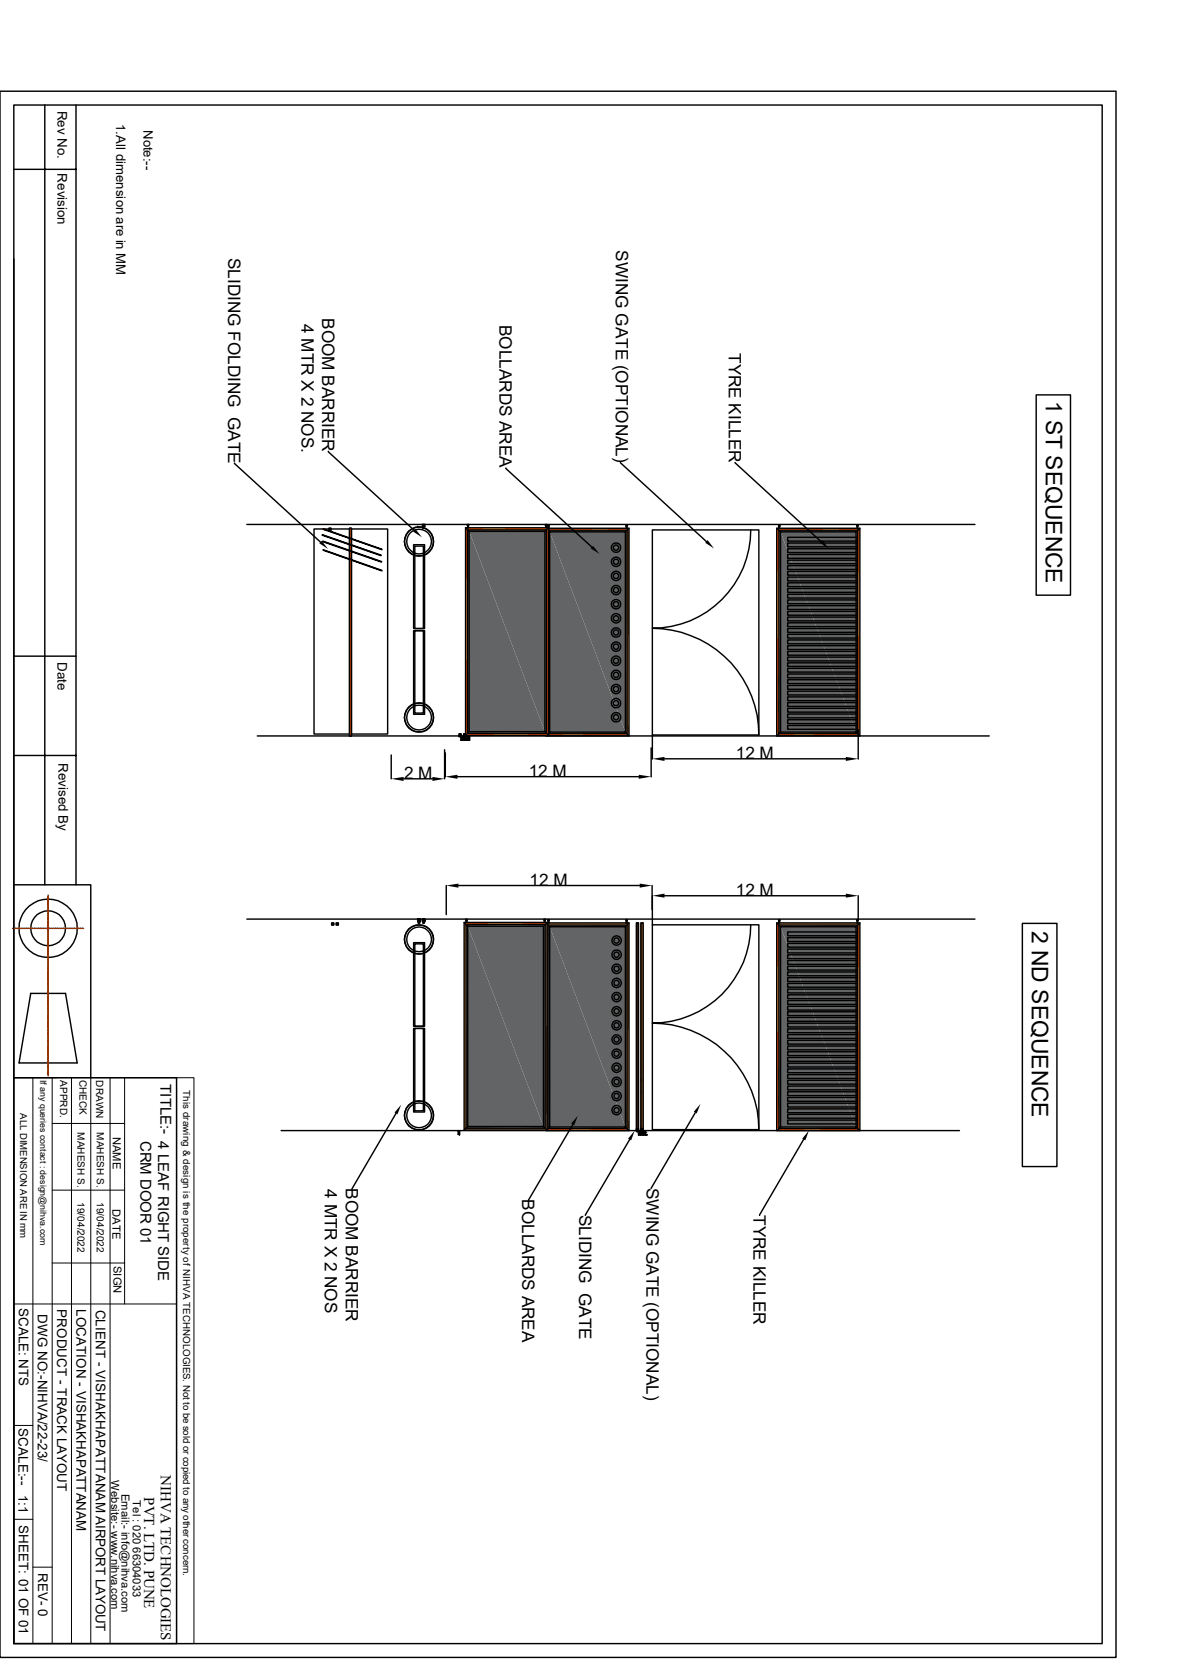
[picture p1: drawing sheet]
<svg xmlns="http://www.w3.org/2000/svg" width="210mm" height="297mm" viewBox="0 0 210 297" stroke-linecap="round" stroke-linejoin="round" font-family="sans-serif">
<path d="M152.4 130.4h.4v.4z" fill="#ff7f00"/>
<path d="M138.2 94.2v36.2M152.6 94.2v36.2M138 130.6h14.8" fill="none" stroke="#ff7f00" stroke-width=".38"/>
<path d="M138 94.1h14.8" fill="none" stroke="#ff7f00" stroke-width=".34"/>
<path d="M138 93.9h14.8v36.9h-14.8z" fill="none" stroke="#000" stroke-width=".25"/>
<path d="M152.1 130.1h.3v.3z" fill="#636466"/>
<path d="M138.4 94.4h14M138.5 94.5v35.6M152.3 94.5v35.6M138.4 130.3h14" fill="none" stroke="#636466" stroke-width=".3"/>
<path d="M138.4 94.2h14v36.2h-14z" fill="none" stroke="#000" stroke-width=".25"/>
<g fill="#636466">
<path d="M138.7 94.5h13.4v35.6z"/>
<path d="M138.7 94.5l13.4 35.6h-13.4z"/>
</g>
<path d="M138 93.9l.7 .6M138.3 93.3h.3v.2h-.3zM138.4 93.5v.4h.1v-.4M152.2 93.3h.3v.2h-.3zM152.3 93.5v.4M152.4 93.5v.4M152.8 93.9l-.7 .6M138.7 130.1l-.7 .7M152.1 130.1h-13.4v-35.6h13.4v35.6l.7 .7" fill="none" stroke="#000" stroke-width=".25"/>
<path d="M111.4 130.4h.4v.4z" fill="#ff7f00"/>
<path d="M97 130.6h14.8" fill="none" stroke="#ff7f00" stroke-width=".38"/>
<path d="M97 94.1h14.8M97.2 94.2v36.2M111.6 94.2v36.2" fill="none" stroke="#ff7f00" stroke-width=".34"/>
<path d="M97 93.9h14.8v36.9h-14.8z" fill="none" stroke="#000" stroke-width=".25"/>
<path d="M111.1 130.1h.3v.3z" fill="#636466"/>
<path d="M97.4 94.4h14M97.5 94.5v35.6M111.3 94.5v35.6M97.4 130.3h14" fill="none" stroke="#636466" stroke-width=".3"/>
<path d="M97.4 94.2h14v36.2h-14z" fill="none" stroke="#000" stroke-width=".25"/>
<g fill="#636466">
<path d="M97.7 94.5h13.4v35.6z"/>
<path d="M97.7 94.5l13.4 35.6h-13.4z"/>
</g>
<g fill="none" stroke="#000" stroke-width=".25">
<path d="M43.9 93.2h129.3M55.8 94h13.1v36.5h-13.1zM62.1 93.9h.3v36.9h-.3zM73.5 96.8h1.9v14.9h-1.9zM73.7 97.1h1.5v14.6h-1.5zM75.1 93.2h.4zM75.1 93.2v.4zM75.1 93.6h.1M75.5 93.2v.4zM75.5 93.6h.1M97 93.9l.7 .6M97.3 93.3h.3v.2h-.3z"/>
<path d="M97.4 93.5v.4h.1v-.4M111.2 93.3h.3v.2h-.3zM111.3 93.5v.4M111.4 93.5v.4M111.8 93.9l-.7 .6M115.9 94.2h18.9v36.4h-18.9zM45.7 130.8h130.1M97.7 130.1l-.7 .7M111.1 130.1h-13.4v-35.6h13.4v35.6l.7 .7"/>
<circle cx="74.4" cy="96.2" r="2.57"/>
<circle cx="74.5" cy="96.3" r="2.59"/>
<circle cx="74.5" cy="96.3" r="2.2"/>
</g>
<path d="M62.3 93.9v36.5" fill="none" stroke="#ff7f00" stroke-width=".34"/>
<path d="M62.1 94.2v36.6" fill="none" stroke="#ff7f00" stroke-width=".18"/>
<path d="M82.4 130.8h.3z" fill="#ff7f00"/>
<path d="M62.3 93.9v36.5" fill="none" stroke="#ff7f00" stroke-width=".34"/>
<g fill="#ff7f00">
<path d="M82.4 130.4h.3z"/>
<path d="M82.4 130.5l.3-.1z"/>
<path d="M75.1 93.9h.3z"/>
</g>
<path d="M62.3 94.2v36.6" fill="none" stroke="#ff7f00" stroke-width=".34"/>
<path d="M58.5 94.2h.3z" fill="#ff7f00"/>
<path d="M62.1 93.9h.3v36.9h-.3zM75.1 93.8l.3 .1zM75.1 93.2h.3v.2h-.3zM75.2 93.4v.4M75.4 93.4v.4M82.4 130.4h.4v.4h-.4h.5v.8h-.1v-.7h-.4zM82.9 131.1h.3M82.9 131.3h.3M83.2 130.9h.1v.5h-.1zM83.2 130.9h.1M83.4 130.9v.6h-.3v-.1v.2h.3v-.7" fill="none" stroke="#000" stroke-width=".25"/>
<g fill="#ff7f00">
<path d="M82.4 130.5h.3l-.3 .3z"/>
<path d="M82.4 130.8l.3-.3v.3z"/>
</g>
<path d="M58.5 93.9h.3v.3h-.3zM82.4 130.5h.3v.3h-.3z" fill="none" stroke="#000" stroke-width=".25"/>
<g fill="#ff7f00">
<path d="M58.5 93.9h.3l-.3 .3z"/>
<path d="M58.8 93.9v.3h-.3z"/>
</g>
<path d="M58.5 93.9h.3v.3h-.3zM74.2 93.6h.1M75.2 93.8h.2M82.7 131.2h.7M83.4 130.9l-.1-.1-.2 .2 .2-.2 .1 .1" fill="none" stroke="#000" stroke-width=".25"/>
<g fill="#ff7f00">
<path d="M81.6 130.8h.3z"/>
<path d="M81.6 130.4h.3z"/>
<path d="M81.6 130.5l.3-.1z"/>
<path d="M57.5 94v.1z"/>
<path d="M57.5 94l10.4 3.6z"/>
<path d="M57.5 94.1l10.4 3.6z"/>
<path d="M57.7 94.2h.3z"/>
</g>
<path d="M57.4 94l10.5 3.7zM81.6 130.4h.3v.4h-.3h.5v.8h-.2v-.7h-.3zM82.1 131.1h.3M82.1 131.3h.3M82.3 131.4h.1M82.4 130.9h.1v.5h-.1zM82.4 130.9h.1M82.6 130.9v.6h-.3v-.1v.2h.3v-.7" fill="none" stroke="#000" stroke-width=".25"/>
<g fill="#ff7f00">
<path d="M81.6 130.5h.3l-.3 .3z"/>
<path d="M81.6 130.8l.3-.3v.3z"/>
</g>
<g fill="none" stroke="#000" stroke-width=".25">
<path d="M133.4 94.2a17.5 17.5 0 0 1-17.5 17.5 19 19 0 0 1 18.9 18.9M140 95.5h12.3v.7h-12.3zM140 96.5h12.3v.7h-12.3zM140 97.5h12.3v.7h-12.3zM140 98.6h12.3v.6h-12.3zM140 99.6h12.3v.6h-12.3zM140 100.5h12.3v.7h-12.3zM140 101.6h12.3v.6h-12.3zM140 102.6h12.3v.7h-12.3zM140 103.6h12.3v.7h-12.3zM140 104.6h12.3v.7h-12.3zM140 105.6h12.3v.7h-12.3z"/>
<path d="M140 106.6h12.3v.7h-12.3zM140 107.7h12.3v.6h-12.3zM140 108.7h12.3v.6h-12.3zM140 109.7h12.3v.7h-12.3zM140 110.7h12.3v.7h-12.3zM140 111.7h12.3v.7h-12.3zM140 112.7h12.3v.7h-12.3zM140 113.7h12.3v.7h-12.3zM140 114.8h12.3v.6h-12.3zM140 115.8h12.3v.7h-12.3zM140 116.8h12.3v.7h-12.3zM140 117.8h12.3v.6h-12.3z"/>
<path d="M140 118.8h12.3v.7h-12.3zM140 119.8h12.3v.7h-12.3zM81.6 130.5h.3v.3h-.3zM81.9 131.2h.7M82.6 130.9l-.2-.1-.1 .2 .1-.2 .2 .1M140 120.8h12.3v.7h-12.3zM140 121.8h12.3v.7h-12.3zM140 122.9h12.3v.6h-12.3zM140 123.9h12.3v.6h-12.3zM140 124.9h12.3v.7h-12.3zM140 125.9h12.3v.7h-12.3zM140 126.9h12.3v.7h-12.3z"/>
<path d="M140 127.9h12.3v.7h-12.3zM140 128.9h12.3v.7h-12.3z"/>
</g>
<path d="M152.4 200.6h.4v.4z" fill="#ff7f00"/>
<path d="M138 200.8h14.8" fill="none" stroke="#ff7f00" stroke-width=".34"/>
<path d="M138 164.2h14.8M138.2 164.4v36.2M152.6 164.4v36.2" fill="none" stroke="#ff7f00" stroke-width=".38"/>
<path d="M138 164h14.8v37h-14.8z" fill="none" stroke="#000" stroke-width=".25"/>
<path d="M152.1 200.3h.3v.3z" fill="#636466"/>
<path d="M138.4 164.6h14M138.5 164.7v35.6M152.3 164.7v35.6M138.4 200.5h14" fill="none" stroke="#636466" stroke-width=".3"/>
<path d="M138.4 164.4h14v36.2h-14z" fill="none" stroke="#000" stroke-width=".25"/>
<g fill="#636466">
<path d="M138.7 164.7h13.4v35.6z"/>
<path d="M138.7 164.7l13.4 35.6h-13.4z"/>
</g>
<path d="M138 164l.7 .7M138.3 163.4h.3v.3h-.3zM138.4 163.7v.3h.1v-.3M152.2 163.4h.3v.3h-.3zM152.3 163.7v.3M152.4 163.7v.3M152.8 164l-.7 .7M138.7 200.3l-.7 .7M152.1 200.3h-13.4v-35.6h13.4v35.6l.7 .7" fill="none" stroke="#000" stroke-width=".25"/>
<path d="M111.4 200.6h.4v.4z" fill="#ff7f00"/>
<path d="M97.2 164.4v36.2M111.6 164.4v36.2M97 200.8h14.8" fill="none" stroke="#ff7f00" stroke-width=".34"/>
<path d="M97 164.2h14.8" fill="none" stroke="#ff7f00" stroke-width=".38"/>
<path d="M97 164h14.8v37h-14.8z" fill="none" stroke="#000" stroke-width=".25"/>
<path d="M111.1 200.3h.3v.3z" fill="#636466"/>
<path d="M97.4 164.6h14M97.5 164.7v35.6M111.3 164.7v35.6M97.4 200.5h14" fill="none" stroke="#636466" stroke-width=".3"/>
<path d="M97.4 164.4h14v36.2h-14z" fill="none" stroke="#000" stroke-width=".25"/>
<g fill="#636466">
<path d="M97.7 164.7h13.4v35.6z"/>
<path d="M97.7 164.7l13.4 35.6h-13.4z"/>
</g>
<g fill="none" stroke="#000" stroke-width=".25">
<path d="M43.9 163.4h129.3M75.1 163.4v.3v-.3h.4v.3v-.3M75.1 163.7h.1M75.5 163.7h.1M97 164l.7 .7M97.3 163.4h.3v.3h-.3zM97.4 163.7v.3h.1v-.3M111.2 163.4h.3v.3h-.3zM111.3 163.7v.3M111.4 163.7v.3M111.8 164l-.7 .7M113.9 164h.4v37h-.4z"/>
<path d="M115.9 164.4h18.9v36.4h-18.9zM50 201h120.5M97.7 200.3l-.7 .7M111.1 200.3h-13.4v-35.6h13.4v35.6l.7 .7"/>
</g>
<path d="M114.1 164v36.6" fill="none" stroke="#ff7f00" stroke-width=".34"/>
<path d="M113.9 164.4v36.6" fill="none" stroke="#ff7f00" stroke-width=".18"/>
<path d="M113.9 201h.4z" fill="#ff7f00"/>
<path d="M114.1 164v36.6" fill="none" stroke="#ff7f00" stroke-width=".34"/>
<g fill="#ff7f00">
<path d="M113.9 200.6h.4z"/>
<path d="M75.1 164h.3z"/>
<path d="M75.1 164.1l.3-.1z"/>
</g>
<path d="M114.1 164.4v36.6" fill="none" stroke="#ff7f00" stroke-width=".34"/>
<path d="M59.8 164.4h.3z" fill="#ff7f00"/>
<g fill="none" stroke="#000" stroke-width=".25">
<path d="M75.1 164h.3zM75.1 163.4h.3v.2h-.3zM75.2 163.6v.4M75.4 163.6v.4M113.9 164h.4v37h-.4zM81.4 201.1h.1v.5h-.1zM81.5 201.1h.1M81.6 201.1v.6M81.7 201.1v.6M113.9 200.6h.4v.4h-.4h.5v.7h-.1v-.6h-.4zM114.4 201.3h.3M114.4 201.4h.3"/>
<path d="M114.6 201.6h.1M114.6 201.6v.1zM114.6 201.7h.3"/>
</g>
<g fill="#ff7f00">
<path d="M113.9 200.6h.4l-.4 .4z"/>
<path d="M114.3 200.6v.4h-.4z"/>
</g>
<path d="M59.7 164h.4v.4h-.4zM113.9 200.6h.4v.4h-.4z" fill="none" stroke="#000" stroke-width=".25"/>
<g fill="#ff7f00">
<path d="M59.8 164.1h.3l-.3 .3z"/>
<path d="M59.8 164.4l.3-.3v.3z"/>
</g>
<path d="M59.8 164.1h.3v.3h-.3zM74.2 163.4h.5v.3l-.1-.3h-.3l-.1 .3zM75.2 164h.2M113.1 164h.4v37h-.4zM81.5 201l.2 .1M81.5 201l.1 .1M114.2 201.3h.7M114.6 201.2h.1M114.8 201l-.2 .2 .2-.2" fill="none" stroke="#000" stroke-width=".25"/>
<path d="M113.3 164v36.6" fill="none" stroke="#ff7f00" stroke-width=".3"/>
<path d="M113.1 164.4v36.6" fill="none" stroke="#ff7f00" stroke-width=".18"/>
<path d="M113.1 201h.3z" fill="#ff7f00"/>
<path d="M113.3 164v36.6" fill="none" stroke="#ff7f00" stroke-width=".3"/>
<g fill="#ff7f00">
<path d="M113.1 200.6h.3z"/>
<path d="M74.3 164h.3z"/>
<path d="M74.3 164.1l.3-.1z"/>
</g>
<path d="M113.3 164.4v36.6" fill="none" stroke="#ff7f00" stroke-width=".3"/>
<path d="M59 164.4h.3z" fill="#ff7f00"/>
<g fill="none" stroke="#000" stroke-width=".25">
<path d="M74.3 164h.3zM74.3 163.4h.3v.2h-.3zM74.4 163.6v.4M74.5 163.6v.4M113.1 164h.3v37h-.3zM113.1 200.6h.4v.4h-.4h.5v.7h-.1v-.6h-.4zM113.6 201.3h.3M113.6 201.4h.3M113.8 201.7h.3zM113.9 201.1h.1v.5h-.1zM114 201.1h.1M114.1 201.1v.6"/>
<path d="M114.1 201.1v.6h-.4v-.1l.1 .1"/>
</g>
<g fill="#ff7f00">
<path d="M113.1 200.6h.3l-.3 .4z"/>
<path d="M113.4 200.6v.4h-.3z"/>
</g>
<path d="M58.9 164h.4v.4h-.4zM113.1 200.6h.3v.4h-.3z" fill="none" stroke="#000" stroke-width=".25"/>
<g fill="#ff7f00">
<path d="M59 164.1h.3l-.3 .3z"/>
<path d="M59.3 164.1v.3h-.3z"/>
</g>
<g fill="none" stroke="#000" stroke-width=".25">
<path d="M41.7 82.3l15.2 14.1M58.3 80.2l15.3 14.1M89.9 83.2l15.3 14M110.2 82.2l15.3 14.1M130.6 82.2l15.3 14.1M59 164.1h.3v.3h-.3zM74.4 164h.1M133.4 164.4a17.5 17.5 0 0 1-17.5 17.5 19 19 0 0 1 18.9 18.9M140 165.7h12.3v.6h-12.3zM140 166.7h12.3v.6h-12.3zM140 167.7h12.3v.7h-12.3zM140 168.7h12.3v.7h-12.3z"/>
<path d="M140 169.7h12.3v.7h-12.3zM140 170.7h12.3v.7h-12.3zM140 171.7h12.3v.7h-12.3zM140 172.8h12.3v.6h-12.3zM140 173.8h12.3v.7h-12.3zM140 174.8h12.3v.7h-12.3zM140 175.8h12.3v.7h-12.3zM140 176.8h12.3v.7h-12.3zM140 177.8h12.3v.7h-12.3zM140 178.9h12.3v.6h-12.3zM140 179.8h12.3v.7h-12.3zM70.4 197.9l-7.9 13.5"/>
<path d="M101.8 199.9l-7.9 13.5M123.5 197.8l-7.8 13.4M140 180.8h12.3v.7h-12.3zM140 181.9h12.3v.6h-12.3zM140 182.9h12.3v.7h-12.3zM140 183.9h12.3v.7h-12.3zM140 184.9h12.3v.7h-12.3zM140 185.9h12.3v.7h-12.3zM140 186.9h12.3v.7h-12.3zM140 188h12.3v.6h-12.3zM140 189h12.3v.7h-12.3zM140 190h12.3v.7h-12.3z"/>
<path d="M140 191h12.3v.7h-12.3zM140 192h12.3v.7h-12.3zM140 193h12.3v.7h-12.3zM140 194.1h12.3v.6h-12.3zM140 195.1h12.3v.6h-12.3zM140 196.1h12.3v.7h-12.3zM140 197.1h12.3v.7h-12.3zM140 198.1h12.3v.7h-12.3zM140 199.1h12.3v.7h-12.3zM111.9 202.5l-7.9 13.5M113.4 201.3h.6M113.7 201.2h.1"/>
<path d="M114.1 201.1l-.1-.1-.3 .2 .3-.2 .1 .1M142.8 202.5l-7.8 13.5"/>
</g>
<path d="M57.1 96.1l1.2 1.5-1.6-1zM73.8 94.1l1.2 1.4-1.6-1zM105.4 97l1.1 1.5-1.6-1zM125.7 96l1.2 1.5-1.6-1zM146.1 96l1.1 1.5-1.5-1zM71.3 196.3l-.7 1.8-.5-.4zM102.7 198.3l-.7 1.7-.5-.3zM124.5 196.2l-.7 1.7-.5-.3zM112.8 201l-.7 1.7-.5-.3zM143.7 201l-.6 1.7-.6-.3z" fill="#000"/>
<g fill="#ff7f00">
<path d="M57.4 95l-.1 .2z"/>
<path d="M57.4 95l10.3 3.7-10.3-3.5z"/>
<path d="M57.4 95.2l10.3 3.6z"/>
</g>
<path d="M57.3 95l10.4 3.7v.1l-10.5-3.7z" fill="none" stroke="#000" stroke-width=".25"/>
<g fill="#ff7f00">
<path d="M57.4 96.2l10.4 3.6z"/>
<path d="M57.4 96.3l10.4 3.6z"/>
</g>
<path d="M57.4 96.2l10.4 3.6v.1l-10.5-3.6z" fill="none" stroke="#000" stroke-width=".25"/>
<g fill="#ff7f00">
<path d="M67.9 101.3v.2z"/>
<path d="M57.5 97.7v.2z"/>
<path d="M57.5 97.7l10.4 3.6-10.4-3.4z"/>
<path d="M57.5 97.9l10.4 3.4v.2z"/>
</g>
<g fill="none" stroke="#000" stroke-width=".25">
<path d="M184.1 70.2h6.1v35.6h-6.1zM57.4 97.7l10.5 3.8zM79.1 133.8v4.3M81.3 138h32.2M115.7 132.9v5.2M115.9 130.6v4.3M118.1 134.9h32.2M152.5 129.8v5.1M79.3 157.4v5.2M81.4 157.4h32.3M115.9 157.4v4.3M115.9 159.2v5.2"/>
<path d="M118.1 159.2h32.2M152.5 159.2v4.2M181.7 164.1h6.1v43.2h-6.1z"/>
</g>
<path d="M79.1 138l2.2-.3v.7zM113.5 137.7l2.2 .3-2.2 .4zM115.9 134.9l2.2-.4v.8zM150.3 134.5l2.2 .4-2.2 .4zM79.3 157.4l2.1-.3v.7zM113.7 157.1l2.2 .3-2.2 .4zM115.9 159.2l2.2-.4v.8zM150.3 158.8l2.2 .4-2.2 .4z" fill="#000"/>
<path d="M97.1 130.3h.4v.4z" fill="#ff7f00"/>
<path d="M82.7 94h14.8M82.9 94.2v36.1M97.3 94.2v36.1M82.7 130.5h14.8" fill="none" stroke="#ff7f00" stroke-width=".38"/>
<path d="M82.7 93.8h14.8v36.9h-14.8z" fill="none" stroke="#000" stroke-width=".25"/>
<path d="M96.8 130h.3v.3z" fill="#636466"/>
<path d="M97 94.4v35.6M83.1 130.2h14" fill="none" stroke="#636466" stroke-width=".3"/>
<path d="M83.1 94.3h14M83.2 94.4v35.6" fill="none" stroke="#636466" stroke-width=".25"/>
<path d="M83.1 94.2h14v36.1h-14z" fill="none" stroke="#000" stroke-width=".25"/>
<g fill="#636466">
<path d="M83.4 94.4h13.4v35.6z"/>
<path d="M83.4 94.4l13.4 35.6h-13.4z"/>
</g>
<path d="M82.7 93.8l.7 .6M83 93.2h.3v.2h-.3zM83.1 93.4v.4h.1v-.4M96.9 93.2h.3v.2h-.3zM97 93.4v.4M97.1 93.4v.4M97.5 93.8l-.7 .6M69.5 134.2v4.2M71.7 138.4h5.1M79 133.3v5.1M83.4 130l-.7 .7M96.8 130h-13.4v-35.6h13.4v35.6l.7 .7" fill="none" stroke="#000" stroke-width=".25"/>
<path d="M69.5 138.4l2.2-.3v.7zM76.8 138.1l2.2 .3-2.2 .4z" fill="#000"/>
<path d="M96.9 200.5h.3v.4z" fill="#ff7f00"/>
<path d="M82.6 164.3v36.2M97 164.3v36.2M82.5 200.7h14.7" fill="none" stroke="#ff7f00" stroke-width=".34"/>
<path d="M82.5 164.1h14.7" fill="none" stroke="#ff7f00" stroke-width=".38"/>
<path d="M82.5 164h14.7v36.9h-14.7z" fill="none" stroke="#000" stroke-width=".25"/>
<path d="M96.6 200.2h.3v.3z" fill="#636466"/>
<path d="M82.8 164.5h14.1M83 164.6v35.6M96.7 164.6v35.6M82.8 200.4h14.1" fill="none" stroke="#636466" stroke-width=".3"/>
<path d="M82.8 164.3h14.1v36.2h-14.1z" fill="none" stroke="#000" stroke-width=".25"/>
<g fill="#636466">
<path d="M83.1 164.6h13.5v35.6z"/>
<path d="M83.1 164.6l13.5 35.6h-13.5z"/>
</g>
<g fill="none" stroke="#000" stroke-width=".25">
<path d="M0 16.2h198.3v278.4h-198.3zM2.5 18.7h193.3v273.4h-193.3zM8 18.7v138.6M13.5 18.7v138.6M2.5 30.1h11M2.5 46v111.3h13.6v34.3M2.5 116.6h11M73.5 112.1h1.9v14.9h-1.9zM73.7 112.1h1.5v14.6h-1.5zM2.5 134.3h11M2.5 157.3v34.3M5.5 176.6h6.1l2.1 12.3h-10.3z"/>
<path d="M73.5 167.6h1.9v14.8h-1.9zM73.7 167.8h1.5v14.6h-1.5zM82.5 164l.6 .6M82.8 163.4h.2v.2h-.2zM82.8 163.6v.4h.2v-.4M96.6 163.4h.3v.2h-.3zM96.7 163.6v.4M96.9 163.6v.4M97.2 164l-.6 .6M2.5 191.6h28.9v100.5h-28.9zM2.5 199.1v93M73.5 182.8h1.9v14.9h-1.9z"/>
<path d="M73.7 182.8h1.5v14.6h-1.5zM83.1 200.2l-.6 .7M96.6 200.2h-13.5v-35.6h13.5v35.6l.6 .7"/>
<circle cx="109.5" cy="99.9" r=".47"/>
<circle cx="109.5" cy="97.4" r=".47"/>
<circle cx="109.5" cy="97.3" r=".84"/>
<circle cx="109.5" cy="99.9" r=".84"/>
<circle cx="109.5" cy="120" r=".47"/>
<circle cx="109.5" cy="102.4" r=".46"/>
<circle cx="109.5" cy="109.9" r=".46"/>
<circle cx="109.5" cy="117.4" r=".46"/>
<circle cx="109.5" cy="104.9" r=".47"/>
<circle cx="109.5" cy="107.4" r=".47"/>
<circle cx="109.5" cy="112.4" r=".47"/>
<circle cx="109.5" cy="114.9" r=".47"/>
<circle cx="109.5" cy="109.9" r=".84"/>
<circle cx="109.5" cy="117.4" r=".84"/>
<circle cx="109.5" cy="102.4" r=".84"/>
<circle cx="109.5" cy="107.4" r=".84"/>
<circle cx="109.5" cy="114.9" r=".84"/>
<circle cx="109.5" cy="104.9" r=".82"/>
<circle cx="109.5" cy="112.4" r=".82"/>
<circle cx="109.5" cy="120" r=".82"/>
<circle cx="74.4" cy="127.5" r="2.57"/>
<circle cx="74.5" cy="127.5" r="2.59"/>
<circle cx="74.5" cy="127.6" r="2.2"/>
<circle cx="109.5" cy="125" r=".46"/>
<circle cx="109.5" cy="122.5" r=".47"/>
<circle cx="109.5" cy="127.5" r=".47"/>
<circle cx="109.5" cy="125" r=".84"/>
<circle cx="109.5" cy="122.5" r=".84"/>
<circle cx="109.5" cy="127.5" r=".82"/>
<circle cx="8.6" cy="165" r="5.2"/>
<circle cx="8.6" cy="165" r="3.1"/>
<circle cx="74.4" cy="167" r="2.57"/>
<circle cx="74.5" cy="167" r="2.59"/>
<circle cx="74.5" cy="167" r="2.2"/>
<circle cx="109.5" cy="167.2" r=".47"/>
<circle cx="109.5" cy="169.7" r=".47"/>
<circle cx="109.5" cy="172.2" r=".47"/>
<circle cx="109.5" cy="177.2" r=".47"/>
<circle cx="109.5" cy="179.7" r=".47"/>
<circle cx="109.5" cy="174.7" r=".46"/>
<circle cx="109.5" cy="174.7" r=".84"/>
<circle cx="109.5" cy="169.7" r=".84"/>
<circle cx="109.5" cy="177.2" r=".84"/>
<circle cx="109.6" cy="179.8" r=".84"/>
<circle cx="109.6" cy="167.2" r=".84"/>
<circle cx="109.6" cy="172.2" r=".84"/>
<circle cx="74.4" cy="198.3" r="2.57"/>
<circle cx="74.5" cy="198.3" r="2.61"/>
<circle cx="74.5" cy="198.2" r="2.2"/>
<circle cx="109.5" cy="192.3" r=".47"/>
<circle cx="109.5" cy="182.3" r=".46"/>
<circle cx="109.5" cy="184.8" r=".47"/>
<circle cx="109.5" cy="187.3" r=".47"/>
<circle cx="109.5" cy="194.8" r=".47"/>
<circle cx="109.5" cy="189.8" r=".46"/>
<circle cx="109.5" cy="197.3" r=".46"/>
<circle cx="109.5" cy="189.8" r=".84"/>
<circle cx="109.5" cy="182.3" r=".84"/>
<circle cx="109.5" cy="197.3" r=".84"/>
<circle cx="109.6" cy="194.8" r=".84"/>
<circle cx="109.6" cy="187.3" r=".84"/>
<circle cx="109.6" cy="192.3" r=".82"/>
<circle cx="109.6" cy="184.8" r=".82"/>
</g>
<g fill="none" stroke="#000" stroke-width=".18">
<path d="M2.5 191.6h28.9M5.8 191.6v100.5M9.3 199.7h12.8M9.3 191.6v100.5M12.7 191.6v100.5M16.1 191.6v100.5M19.6 191.6v100.5M22.1 191.6v40.2M31.4 191.6h3.1v100.5h-3.1zM31.4 193.3v98.8M9.3 211.5h12.8M2.5 231.8h28.9"/>
<path d="M9.3 224.5h12.8M2.5 253.4h3.3M2.5 270h3.3M5.8 278.6h3.5"/>
</g>
<g fill="none" stroke="#f00" stroke-width=".25">
<path d="M8.6 159.1v2.9M2.2 165h1.4M3.6 165h1.4M5.1 165h1.4M6.6 165h1.4M8.1 165h.9M8.6 162.1v1.4M8.6 163.6v1.4M8.6 165.1v1.4M8.6 166.5v1M8.6 167.6v.3M8.6 168v1"/>
<path d="M8.6 169v1.4M8.6 170.5v1.4M8.6 172v1.4M8.6 173.5v10.4M9.1 165h.4M9.6 165h.9M10.6 165h.4M11 165h1M12.1 165h1.4M13.5 165h1.4M8.6 183.9v1.4M8.6 185.4v1.4"/>
<path d="M8.6 186.9v1.4M8.6 188.4v.9M8.6 189.4v.4M8.6 189.9v.9M8.6 190.9v.3"/>
</g>
<g font-size="4.1">
<text x="185.8" y="71.2" transform="rotate(90 185.8 71.2)">1 ST SEQUENCE</text>
<text x="183.3" y="165.4" transform="rotate(90 183.3 165.4)">2 ND SEQUENCE</text>
</g>
<g font-size="3">
<text x="40.6" y="45.8" transform="rotate(90 40.6 45.8)">SLIDING FOLDING GATE</text>
<text x="109.4" y="44.5" transform="rotate(90 109.4 44.5)">SWING GATE (OPTIONAL)</text>
<text x="53.6" y="57.6" transform="rotate(90 53.6 57.6)">4 MTR X 2 NOS.</text>
<text x="57.2" y="56.5" transform="rotate(90 57.2 56.5)">BOOM BARRIER</text>
<text x="88.8" y="57.7" transform="rotate(90 88.8 57.7)">BOLLARDS AREA</text>
<text x="129.5" y="62.7" transform="rotate(90 129.5 62.7)">TYRE KILLER</text>
<text x="130.7" y="134.9">12 M</text>
<text x="71.8" y="138.4">2 M</text>
<text x="93.9" y="138">12 M</text>
<text x="94.1" y="157.4">12 M</text>
<text x="130.7" y="159.2">12 M</text>
<text x="57.7" y="211.4" transform="rotate(90 57.7 211.4)">4 MTR X 2 NOS</text>
<text x="61.4" y="211.2" transform="rotate(90 61.4 211.2)">BOOM BARRIER</text>
<text x="92.8" y="213.1" transform="rotate(90 92.8 213.1)">BOLLARDS AREA</text>
<text x="102.9" y="215.9" transform="rotate(90 102.9 215.9)">SLIDING GATE</text>
<text x="114.8" y="211.1" transform="rotate(90 114.8 211.1)">SWING GATE (OPTIONAL)</text>
<text x="133.9" y="215.9" transform="rotate(90 133.9 215.9)">TYRE KILLER</text>
</g>
<g font-size="2.7">
<text x="28.5" y="192.7" transform="rotate(90 28.5 192.7)">TITLE:- 4 LEAF RIGHT SIDE</text>
<text x="24.9" y="202.7" transform="rotate(90 24.9 202.7)">CRM DOOR 01</text>
<text x="28.6" y="262.2" transform="rotate(90 28.6 262.2)">NIHVA TECHNOLOGIES</text>
<text x="25.6" y="266.2" transform="rotate(90 25.6 266.2)">PVT. LTD. PUNE</text>
</g>
<g font-size="2.4">
<text x="10.2" y="19.7" transform="rotate(90 10.2 19.7)">Rev No.</text>
<text x="10.2" y="30.8" transform="rotate(90 10.2 30.8)">Revision</text>
<text x="10.2" y="117.7" transform="rotate(90 10.2 117.7)">Date</text>
<text x="10.4" y="135.6" transform="rotate(90 10.4 135.6)">Revised By</text>
<text x="3.3" y="232.5" transform="rotate(90 3.3 232.5)">SCALE: NTS</text>
<text x="6.7" y="233.6" transform="rotate(90 6.7 233.6)">DWG NO:-NIHVA/22-23/</text>
<text x="10.2" y="232.7" transform="rotate(90 10.2 232.7)">PRODUCT - TRACK LAYOUT</text>
<text x="13.6" y="232.7" transform="rotate(90 13.6 232.7)">LOCATION - VISHAKHAPATTANAM</text>
<text x="17" y="232.8" transform="rotate(90 17 232.8)">CLIENT - VISHAKHAPATTANAM AIRPORT LAYOUT</text>
<text x="3.3" y="253.9" transform="rotate(90 3.3 253.9)">SCALE:--</text>
<text x="3.3" y="265.7" transform="rotate(90 3.3 265.7)">1:1</text>
<text x="3.3" y="271.1" transform="rotate(90 3.3 271.1)">SHEET: 01 OF 01</text>
<text x="6.8" y="279.7" transform="rotate(90 6.8 279.7)">REV- 0</text>
</g>
<g font-size="2.3">
<text x="20.7" y="22" transform="rotate(90 20.7 22)">1.All dimension are in MM</text>
<text x="25.5" y="23.1" transform="rotate(90 25.5 23.1)">Note:--</text>
</g>
<g font-size="2">
<text x="20.1" y="202.1" transform="rotate(90 20.1 202.1)">NAME</text>
<text x="20" y="214.9" transform="rotate(90 20 214.9)">DATE</text>
<text x="20.2" y="225" transform="rotate(90 20.2 225)">SIGN</text>
<text x="19.8" y="263.1" transform="rotate(90 19.8 263.1)">Website:- www.nihva.com</text>
<text x="21.6" y="265.5" transform="rotate(90 21.6 265.5)">Email:- info@nihva.com</text>
<text x="23.6" y="266.7" transform="rotate(90 23.6 266.7)">Tel : 020 66304033</text>
</g>
<g font-size="1.8">
<text x="10.7" y="192" transform="rotate(90 10.7 192)">APPRD.</text>
<text x="14.1" y="191.9" transform="rotate(90 14.1 191.9)">CHECK</text>
<text x="17.1" y="192" transform="rotate(90 17.1 192)">DRAWN</text>
<text x="13.8" y="201.2" transform="rotate(90 13.8 201.2)">MAHESH S.</text>
<text x="17.2" y="201.2" transform="rotate(90 17.2 201.2)">MAHESH S.</text>
<text x="13.8" y="213.7" transform="rotate(90 13.8 213.7)">19/04/2022</text>
<text x="17.2" y="213.7" transform="rotate(90 17.2 213.7)">19/04/2022</text>
</g>
<g font-size="1.7">
<text x="3.6" y="197.9" transform="rotate(90 3.6 197.9)">ALL DIMENSION ARE IN mm</text>
<text x="32.6" y="193.8" transform="rotate(90 32.6 193.8)">This drawing &amp; design is the property of NIHVA TECHNOLOGIES. Not to be sold or copied to any other concern.</text>
</g>
<text font-size="1.6" x="7.1" y="191.9" transform="rotate(90 7.1 191.9)">If any queries contact : design@nihva.com</text>
</svg>
